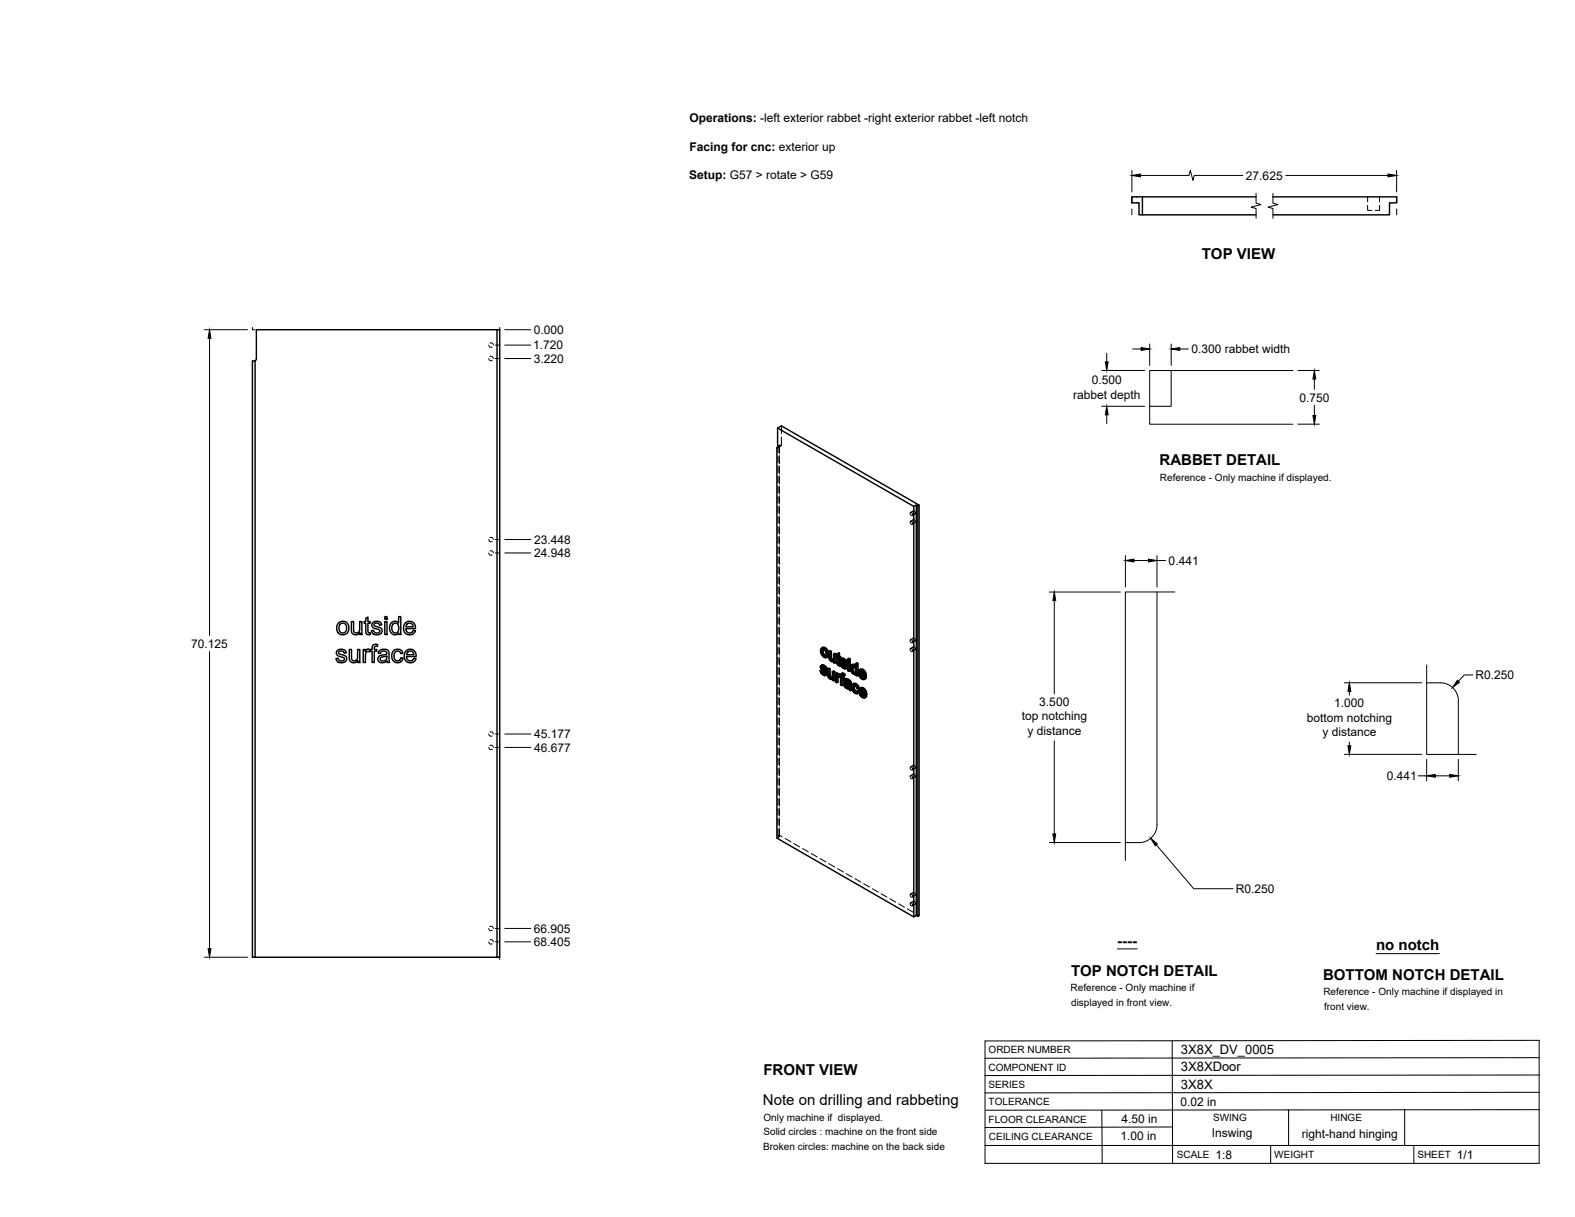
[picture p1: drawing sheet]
<svg xmlns="http://www.w3.org/2000/svg" width="559mm" height="432mm" viewBox="0 0 559 432" stroke-linecap="round" stroke-linejoin="round" font-family="sans-serif">
<!-- layer: Visible -->
<g fill="none" stroke="#000" stroke-width=".51">
<path d="M405.3 69.9v6.3M405.3 76.2h40.3M445.6 69.9h-44v2.1h2.5v4.2h1.2M451.7 69.9h43.8v2.1h-2.5v4.2h-41.3M176.3 117v222.6h-85.8v-211.6M91 127.3v-10.3h86.3v222.6h-1M91 127.3l-.5 .7-.9 .1v211.5h.9M275.6 159v138.4l48.6 27.9v-145.6M275.8 158.8l-.2 .2M275.9 151.9l1.3-.8 48.9 28.1v145.7l-.5 .2M275.9 151.9l48.3 27.8 .9-.5 .5 .3 .5-.3M275.9 151.9v6.7"/>
<path d="M275.9 158.6l-.2 .3M325.1 179.2v145.6l-.9 .5M325.6 179.5v145.6l-.5-.3M129.8 219.4l.7-.5v1.6h.8v.6h-.8v2.9l.3 .5h.5l.1 .6a1.14 1.14 0 0 1-1.3-.1 1.14 1.14 0 0 1-.3-1.2v-2.7h-.6v-.6h.6zM136.5 218.8h.8v.9h-.8zM119.7 230.8l.8-.4a1.71 1.71 0 0 1 2.4 1.2l-.8 .1a.93 .93 0 0 0-1-.9 .93 .93 0 0 0-.9 1.1l1 .4a1.53 1.53 0 0 1 1.8 1.8 2.03 2.03 0 0 1-2.1 1.1 2.03 2.03 0 0 1-1.7-1.5l.8-.1a1.08 1.08 0 0 0 1.1 1 1.08 1.08 0 0 0 1-1.1l-.4-.3a2.45 2.45 0 0 1-2.3-1.2zM120.2 220.9l.8-.4a2.33 2.33 0 0 1 2.8 2.8 2.33 2.33 0 0 1-3.7 1.3 2.95 2.95 0 0 1 .1-3.7zM120.6 221.5l.7-.4a1.73 1.73 0 0 1 1.7 1.8 1.73 1.73 0 0 1-1.7 1.7l-.3-.2a2.18 2.18 0 0 1-.4-2.9zM123.9 230.4h.8v2.6a1.14 1.14 0 0 0 1.2 1.5 1.14 1.14 0 0 0 1-1.6v-2.5h.8v4.7h-.7v-.7a1.64 1.64 0 0 1-2 .7 1.64 1.64 0 0 1-1.1-1.8zM124.7 220.5h.8v2.6a1.14 1.14 0 0 0 1.1 1.5 1.14 1.14 0 0 0 1-1.6v-2.5h.8v4.6h-.7v-.6a1.64 1.64 0 0 1-2 .7 1.64 1.64 0 0 1-1-1.8zM128.9 230.4h.7v.7a1.1 1.1 0 0 1 1.7-.5l.7-.2v-.4a1.33 1.33 0 0 1 .6-1.3 1.33 1.33 0 0 1 1.4 0l-.1 .6a.73 .73 0 0 0-1.1 .7v.4h.9v.7h-.9v4h-.8v-4h-.7v-.4l-.2 .6a.93 .93 0 0 0-1.1 0 .93 .93 0 0 0-.3 1l-.1 2.8h-.7zM132.2 221l.9-.5a1.7 1.7 0 0 1 2.3 1.2l-.7 .1a.96 .96 0 0 0-1-.8 .96 .96 0 0 0-.9 .9l.9 .5a1.5 1.5 0 0 1 1.8 1.9 2.03 2.03 0 0 1-2 1 2.03 2.03 0 0 1-1.7-1.5l.7-.2a1.08 1.08 0 0 0 1.2 1 1.08 1.08 0 0 0 1-1l-.4-.3a2.37 2.37 0 0 1-2.3-1.2z"/>
<path d="M134.5 231a2.1 2.1 0 0 1 3.5 .5l.3 3.6h-.8l-.2-.6a1.78 1.78 0 0 1-1.9 .7 1.78 1.78 0 0 1-1.4-1.6l.1-.2a1.76 1.76 0 0 1 1.7-1l.4-.1a.7 .7 0 0 0 1-.5 .7 .7 0 0 0-.8-.8 1.12 1.12 0 0 0-1.5 .9l-.7-.1zM135.1 233.3l2.1-.6a1.28 1.28 0 0 1-.7 1.7 1.28 1.28 0 0 1-1.6-.7zM136.5 220.5h.8v4.6h-.8zM138.8 221a1.73 1.73 0 0 1 2.6 .1v-2.3h.8v6.3h-.7v-.5l-.7 .5a2.21 2.21 0 0 1-2.3-.8 2.21 2.21 0 0 1-.2-2.4zM139.4 221.4l.4-.2a1.74 1.74 0 0 1 1.6 .9 1.74 1.74 0 0 1-.2 1.9 1.3 1.3 0 0 1-1.7 .4 1.3 1.3 0 0 1-.5-1.7zM139.6 231a1.96 1.96 0 0 1 3.3 .8l-.7 .1a1.29 1.29 0 0 0-1.7-.8 1.29 1.29 0 0 0-.7 1.8l.2 .8a1.17 1.17 0 0 0 1.2 .8 1.17 1.17 0 0 0 1-1.1l.8 .1-.3 .9a2.17 2.17 0 0 1-2.9 .4 2.17 2.17 0 0 1-.7-2.9zM143.8 221.1a2.14 2.14 0 0 1 2.5-.4 2.14 2.14 0 0 1 1.1 2.3h-3.4l.1 .7a1.3 1.3 0 0 0 1.3 .9 1.3 1.3 0 0 0 1.2-1l.8 .2-.3 .6a2.32 2.32 0 0 1-3.2 .3 2.32 2.32 0 0 1-.4-3.2zM144 231a2.15 2.15 0 0 1 2.6-.4 2.15 2.15 0 0 1 1.1 2.3h-3.5l.2 .7a1.29 1.29 0 0 0 1.2 .9 1.29 1.29 0 0 0 1.2-.9l.8 .1-.3 .6a2.32 2.32 0 0 1-3.2 .3 2.32 2.32 0 0 1-.4-3.2zM144.4 221.4l1.3-.3a1.23 1.23 0 0 1 .9 1.3h-2.6zM144.7 231.4l.6-.4 .8 .1 .6 .5 .1 .7h-2.5zM291 237.9l.7 1.4 .8 .4 .5-.1M291.2 236.2l.6-.3 .7 .2 .7 .6 .3 .8-.5 .3-.1-.6"/>
<path d="M291.6 231.2v-.4a.72 .72 0 0 1 .9-.4 .72 .72 0 0 1 .4 .8l.2 1.3-.3 .4-.5-.1M291.6 237.7l-.6 .2 .4 .2M291.6 238.7l.5 .4 .4-.3M291.7 237.3l1 1 .5-.3M291.8 237.9l-.4 .2 .1 .4 .6-.1M291.8 235.9l-.7 .4v.6l1.6 2.1M291.8 236.7l-.3 .3 .5-.2M291.8 232.2l.5 .6 .5-.3M291.9 238l.8 .9M292 236.7l.6 .7M292 236.3l.5 .4 .5-.2M292 230.9l-.4 .3v.5l.2 .5 .4-.3"/>
<path d="M292 236.8l1 1M292 236.8h-.5M292.1 235.9l-.8 .3M292.1 230.4l.1 1.4 .8 .8M292.1 237l-.4 .3-.2-.3M292.3 230.1l.9 .9 .5-.3M292.5 236.1l-.5 .2-.4-.1M292.5 236.7l.4 .5 .4-.2M292.7 239l-.2 .2-.4-.1M292.7 238.3l.3 .4 .5-.3M292.8 229.8l-.5 .3-.8-.2M292.9 237.7l.7 1.2-.1 .4-.6 .4"/>
<path d="M293 238.7l.1 .5 .5-.3M293.1 239.2l-.1 .4 .5-.3M293.2 231l.4 1.3 .4-.3M293.4 233.1a1.54 1.54 0 0 1-2.1-1.3v-1.7l.9-.5 .8 .4 .7 .7 .3 1.2-.1 1-.7 .4M293.6 232.3l-.2 .8 .5-.2M294.1 231.1l.4 .3 .5-.3M294.1 237.6v2.2l.5-.2M294.1 239.8l.2 .4 .4-.2M294.5 231.4v2.2l.5-.3M294.5 233.6l.2 .4 .5-.3M294.5 237.3l-.4 .3-.5-.2M294.7 234l.3 .3 .5-.2"/>
<path d="M295 234.3l.4 .1M295.3 238.3l.5 .3 .4-.3M295.4 234.4l.2-.1zM295.7 234.1l-.7-.5v-2.5l-.5-.2-.4 .2 .1 2.7 .8 .9h.8M295.7 232.1l.5 .2 .4-.2M295.8 238.6v3l.4-.3v-3l-.4-.2-.5 .2v1.9l-.3 .4 .2-.1M295.8 234.7v.4l.4 .2M295.8 234.7l-.2 .1M296.2 232.3v3l.4-.2v-3l-.4-.3-.5 .3v2.1M296.6 233l.3 .2 .2 2.6 .8 .5 .3-.2M296.9 232.4l-.3 .2 .3 .2v-.8l.9-.3v1.1l.5 .2v.4l-.5 .3v-.4M297.3 239.9l-.3 .2-.1 .5 .4-.2"/>
<path d="M297.3 239.3v-.4l-.4-.2-.5 .3v3l.5 .2M297.3 238.9l-.5 .3-.4-.2M297.4 240l-.1 2-.4 .2v-1.6M297.4 240l.5 .2M297.4 240l-.4 .1M297.4 232v1l.4-.2M297.4 233l.4 .3 .5-.3M297.4 239.5l.4 .3M297.6 239.1l-.8 .5v-.4M297.6 235.7l.2 .1M297.8 231.7l-.9 .3M297.8 239.8v.4"/>
<path d="M297.8 239.9l-.1 .4M297.8 235.8l.1 .5M297.9 239.2l.3 .3M297.9 239.2l-.8 .2M297.9 235.2l-.5 .3v-2.1l.4 .3v1.4l.3 .4M297.9 235.4l-.5 .1M298.1 235.5l.7 1.4 .8 .4 .5-.1M298.1 235.5l-.6 .1M298.1 235.5h.1M298.1 235.7l-.3 .1M298.4 233.8l.6-.3 .8 .3 .8 1.3-.5 .3-.1-.6M298.4 239.1l.8-.3 .6 .4-.1 .4-.4 .3 .1-.4"/>
<path d="M298.6 234.5l.4-.2 1.1 1.1M298.7 235.4l-.6 .1 .4 .2M298.7 236.3l.5 .4 .5-.2M298.8 234.9l1 1 .5-.3M298.9 235.5l-.4 .2 .1 .5 .6-.2M298.9 234.3l-.3 .4 .5-.3M298.9 233.5l-.7 .4v.6l1.6 2.1M298.9 238.8l-.6 .3-.1 .9-.4-.2 .4-.3M298.9 239.2l.5 .3 .4-.3M299 235.6l.8 .9M299.1 234.3l.6 .7M299.1 239.8l.5 .5v.4l-.4 .2v-.4"/>
<path d="M299.1 234l.6 .4 .4-.3M299.2 236.7l.5 .1M299.2 233.5l-.8 .3M299.3 234.6l-.5 .3-.2-.2M299.3 239.9l-.6-.3v.6l.4-.2M299.4 238.9l-.5 .3-.4-.1M299.6 233.7l-.5 .3-.4-.2M299.7 234.4l.3 .4 .4-.2M299.8 236.6l-.1 .2M299.8 235.9l.3 .4 .5-.2M300 235.4l.5 .5 .2 .8-.7 .6M300.1 236.3l.1 .5 .5-.3"/>
<path d="M300.2 236.8l-.1 .4 .5-.3M300.8 235l.4 .2 .5-.2M300.8 233.8l.4 .3 .5-.3M301.2 234.7l.5 .3v3l-.5 .2v-3M301.2 234.7l-.4 .3v3l.4 .2M301.2 234.1v.6l.5-.3v-.6l-.5-.2-.4 .2v.6l.4 .3M302.1 236l.6-.3 .9 .3M302.4 238.3l.5 .5 .4-.2M302.4 236.5l.6 .1 .6 1-.1 1.1-.6 .1M302.5 236.5l-.3 .8M302.6 237l-.4 .3v.5l.2 .5 .5-.3M302.7 236.5l.1 1.4 .7 .8"/>
<path d="M302.7 235.7l-.4 .2a2 2 0 0 0 1.2 3.4l.1-.1M302.8 236.1l.5 .4M303.3 235.8l-.5 .3-.5-.2M303.6 239.2v.4l.4 .2M303.6 239.2l-.2 .1M304 235.7v4.1l.4-.2v-4.2l-.4-.2-.4 .2v1.5l-.3-.4 .3-.2M304.4 235.4l-.4 .3-.4-.3M305.2 239.9l.6 .6 .4-.2M305.5 238.4l-.5 .2 1.5 .9-.5-1.1a.51 .51 0 0 0-.6-.3 .51 .51 0 0 0-.4 .5M305.5 238.1v.3l.8 .5M305.5 239.4l1 .9M305.7 239.7l-.5 .2-.2-.9 1.9 1.2"/>
<path d="M305.8 237.8l.8 .9 .4-.3M306.2 237.5l-.4 .3-.9-.1M306.6 238.7l.3 1.3 .5-.2M294.3 240.2l.3 .4 .5-.3M294.6 240.6h.4M295.3 240.4l-.7-.6-.1-2.5-.4-.2-.5 .3 .1 2.4 .7 1.1 .6 .2 .4-.2M295.4 240.9v.4l.4 .3M295.4 240.9l-.2 .1M297.8 240.2l.4 .2v2.6l.5 .2M298.7 240.2l.5 .3 .4-.2M299.1 240.9v2.1l-.4 .2v-2.6l.5 .3M299.7 241.1l1-.2 1.2 1 .3 2.9-.4 .2-.2-.4"/>
<path d="M299.9 242.9h.3a.75 .75 0 0 1 .8 .2 .75 .75 0 0 1 .1 .8l-.3 .1 .3-.1M300 243.5l.4 .4 .4-.3M300 242.8l-.2 .3M300.1 242.1l-.7 .6 .2 .9 .8 .7h.8l.1 .5 .5 .2M300.2 242.9l-.4 .2 .1 .3 .5-.1M300.3 242.9l.2 .5 .6 .4M300.3 241.6l-.4 .3a.8 .8 0 0 1 .9-.1 .8 .8 0 0 1 .4 .9l-1.2-.3M300.3 241.6h.1M300.4 243.9l.4 .1M300.4 242.1l-.7 .3M300.5 240.8l-1 .5-.1 .3 .5 .3M300.6 241.3l.6 .4 .4-.3"/>
<path d="M301.1 241l-.5 .3-.6-.2M301.2 242.4l-1.1-.3-.5 .3M301.2 241.7l.3 .4 .4-.2M301.5 242.1l.1 .4 .4-.2M301.6 242.5v2.1l.5-.3M302.5 242.8l.7-.4 .6 .2 .7 .7 .3 .9-.4 .2-.3-.9M302.6 244l.2 1 .5-.2M302.8 245l.6 .6 .4-.3M303.1 243.8l-.5 .2v-.2a.63 .63 0 0 1 .8-.6 .63 .63 0 0 1 .5 .8l.5 .4M303.1 243.2l.2 1.6 .7 .6M303.2 242.4l-.5 .3a2.09 2.09 0 0 0 .4 3.1l1 .3M303.4 242.9l.7 .6 .4-.2"/>
<path d="M303.8 242.6l-.4 .3-.7-.2M304 245.2l-.2 .4h-.4M304.7 245.4l-.6 .7 .6-.4M304.7 245.1l-.2-.1-.5 .2 .4 .3M305.4 246.5l.5 .6 .5-.3M305.6 244.9l-.4 .3 1.4 .8-.5-1.1a.51 .51 0 0 0-.6-.3 .51 .51 0 0 0-.3 .6M305.6 244.7v.2l.9 .5M305.7 245.9l.9 1M305.8 240.5l.4 .1M305.8 246.2l-.4 .3-.3-.9 2 1.1M305.9 244.3l.8 .9 .5-.2M305.9 247.1l.4 .1"/>
<path d="M306.3 244.1l-.4 .2-.9-.1M306.5 240.3l.4 .3 .5-.2M306.5 240.3l-.2 .2M306.6 246.8l.5 .4 .4-.3M306.6 246.8l-.2 .3M306.7 245.2l.4 1.4 .4-.3M306.8 240.1l-.3 .2M306.9 240l.5-.1v-.5l-.7-1.5-.9-.6-.9 .4-.4 1 .4 1.3 1.3 1.1h.4l.3-.5M307 246.7l-.4 .1M307 240.1l.3 .5-.7 .4M307.1 246.6l.4-.1v-.5l-.7-1.6-.9-.5-.9 .3-.3 1.2 .4 1.3 1.2 1h.4l.4-.5M307.1 246.7l.4 .4-.7 .5"/>
</g>
<!-- layer: Hidden -->
<g fill="none" stroke="#000" stroke-width=".35">
<path d="M485.2 72.8v1.8h1.5M485.2 69.9v1.7M489.5 72.8v1.8h-1.6M489.5 69.9v1.7M173.4 127.2l.4 .7h.8M173.4 122.4l.4 .7h.8M173.8 126.5l.9 .1 .3 .6M173.8 121.8l.7-.1 .5 .7M276 158.2l.5 .2M276 158.2v2.5M276.4 157.9v2.5M276.5 158.4l-.7 .4"/>
<path d="M276.5 158.4v2.6M277.1 158.2l-1.3 .7M277.2 155.1v2.9l-.2 .2-.6-.3-.4 .3M277.2 151.1v2.8M276 161.9v2.4M276 165.4v2.4M276 169v2.4M276 172.6v2.4M276 176.2v2.3M276 179.7v2.4M276.4 161.6v2.4M276.4 165.2v2.4"/>
<path d="M276.4 168.8v2.3M276.4 172.3v2.4M276.4 175.9v2.4M276.4 179.5v2.4M276.5 162.2v2.3M276.5 165.7v2.4M276.5 169.3v2.4M276.5 172.9v2.4M276.5 176.4v2.4M173.4 196.2l.4 .7h.8M173.4 191.4l.4 .7h.8M173.8 195.5h.7l.5 .7"/>
<path d="M173.8 190.8l.7-.1 .5 .7M276 183.3v2.4M276 186.9v2.4M276 190.5v2.3M276 194v2.4M276 197.6v2.4M276.4 183v2.4M276.4 186.6v2.4M276.4 190.2v2.4M276.4 193.8v2.4M276.4 197.3v2.4M276.5 180v2.4"/>
<path d="M276.5 183.6v2.4M276.5 187.2v2.3M276.5 190.7v2.4M276.5 194.3v2.4M276.5 197.9v2.4M322.9 181.9a.55 .55 0 0 1 .8 .3 .55 .55 0 0 1-.3 .7l-.4-.4zM323 185a.56 .56 0 0 1 .7 .3 .56 .56 0 0 1-.3 .7l-.5-.5zM324 181.3a.56 .56 0 0 1 .7 .3 .56 .56 0 0 1-.3 .7l-.5-.6zM324 184.4a.6 .6 0 0 1 .7 .3 .6 .6 0 0 1-.2 .8l-.5-.5zM324 184.4l-1 .6M324 181.3l-1 .5M324.7 185.5l-1 .6"/>
<path d="M324.7 182.4l-1 .5M276 201.2v2.4M276 204.7v2.4M276 208.3v2.4M276 211.9v2.4M276 215.5v2.3M276 219v2.4M276.4 200.9v2.4M276.4 204.5v2.4M276.4 208v2.4M276.4 211.6v2.4M276.4 215.2v2.4"/>
<path d="M276.4 218.8v2.3M276.5 201.4v2.4M276.5 205v2.4M276.5 208.6v2.4M276.5 212.2v2.3M276.5 215.8v2.3M276.5 219.3v2.4M276 222.6v2.4M276 226.2v2.4M276 229.7v2.4M276 233.3v2.4M276 236.9v2.4"/>
<path d="M276.4 222.3v2.4M276.4 225.9v2.4M276.4 229.5v2.4M276.4 233.1v2.3M276.4 236.6v2.4M276.5 222.9v2.4M276.5 226.5v2.3M276.5 230v2.4M276.5 233.6v2.4M276.5 237.2v2.4M291.4 237.7l.4 .9M291.5 236.4l-.5 .3"/>
<path d="M291.6 236.1l-.5 .2M291.6 230.7l-.5 .2M291.6 237.7l.3 .3M291.6 236.9l-.5 .2M291.7 235.9l-.2 .7 .7 1a1.13 1.13 0 0 1 .9 1.3h-.4l.4-.2M291.8 238.6l.9 .8h.6M291.8 238.6l-.5 .2M291.8 237.8v.1M291.9 237.3l-.5 .3M291.9 232l.9 .9 .9 .1M291.9 236.6l-.1 .1M291.9 232l-.4 .3"/>
<path d="M292 229.7l-.4 .8 .3 1.5M292.1 236.4l-.5 .2 .4-.2M292.2 230.2l-.1 .2M292.2 230.2l.9 .2 .4 .9v.9l-.5 .4M292.2 230.2l-.4 .2M292.5 236.5l-.5 .2a.33 .33 0 0 1 .2-.4 .33 .33 0 0 1 .4 .3l.5 .7 .4 .2M292.5 239.3l-.4 .2M292.6 237.4l.3 .3M292.8 230.2l-.5 .3M292.8 232.9l-.5 .3M292.9 236.9l-.5 .2M293 239l-.4 .2"/>
<path d="M293 238.4l-.5 .2M293.1 237.3l-.5 .3M293.1 239.5l-.5 .2M293.3 232.5l-.4 .3M293.3 230.8l-.4 .3M293.4 233.1l-.4 .3M293.6 231.8l-.5 .3M294.1 237.1l.2 2.9 .8 .7 .7-.1v.5l.4 .2M294.1 239.5l-.4 .2M294.3 239.9l-.5 .3M294.5 230.9v2.3l.3 .6 .7 .7 .7-.1v.4l.4 .3M294.5 233.2l-.4 .3"/>
<path d="M294.7 233.7l-.5 .2M295 234.1l-.5 .3M295.4 234.4l-.4 .3M295.8 238.1v1.9l-.5 .4M296 234.1l-.4 .3M296.1 234l-.5 .3 .3-.2M296.2 231.8v2l-.5 .3M296.2 234.4l-.4 .3M296.2 234.8l-.4 .3M296.9 238.7v3l.4 .3M297.1 232.3l-.2 .1M297.3 239.4l-.5 .2"/>
<path d="M297.4 231.8v.7l-.3-.2v.4l.3 .2v2.2l.3 .6 .6 .4-.2-.6M297.4 232.5l-.8 .5v-.4M297.4 232.9l-.5 .3M297.4 239.8l-.1 .1M297.5 235.3l-.5 .2M297.5 239.2l-.2 .1M297.5 239.7l-.4 .2M297.6 239.6l-.5 .3M297.6 235.6l-.4 .3M297.8 239.7l-.4 .3 .3-.4 .5 .4 .1-.3 .4 .4v2.6l.4 .3M297.8 233.2l-.4 .2M298 235.9l-.4 .3"/>
<path d="M298.3 233.4l-.5-.2v.5M298.3 239.6l-.5 .2M298.3 239.5h-.1M298.3 239.9l-.5 .3 .4-.2M298.3 239.7l-.5 .2M298.3 235.6l-.2 .1M298.3 236.1h-.1M298.5 235.3l.4 .9M298.6 234l-.4 .3M298.7 239.7l-.5 .3M298.7 233.7l-.5 .2M298.7 235.4l.3 .2"/>
<path d="M298.7 234.5l-.4 .2M298.7 239l-.4 .2M298.8 233.6l-.2 .7 .7 .9a1.19 1.19 0 0 1 .9 1.3h-.4l.4-.2M298.9 238.8l-.2 .9-.5-.2M298.9 236.2l.8 .7 .8 .1M298.9 236.2l-.5 .3M299 235.5h-.1M299 234.9l-.5 .3M299 234.2l-.1 .1M299.1 234.3a.33 .33 0 0 1 .2-.4 .33 .33 0 0 1 .4 .3l.5 .8 .4 .1M299.1 234l-.4 .3M299.2 234l-.5 .3"/>
<path d="M299.2 239.4l-.5 .2M299.5 239.5l-.5 .2M299.6 234.1l-.5 .3M299.7 236.9l-.5 .3M299.7 235l.3 .4M299.7 239.6l-.4-.2-.2 .4M300 234.5l-.4 .3M300.1 236.6l-.4 .2 .4-.2M300.1 236l-.4 .2M300.2 235l-.5 .2M300.2 237.1l-.5 .2M301.2 234.7v3l.5 .3"/>
<path d="M301.2 233.6v.6l.5 .2M301.2 237.7l-.4 .3M301.2 234.2l-.4 .2M302.2 236.8l-.5 .2M302.3 236l-.4 .3M302.3 237.7l-.4 .2M302.5 235.8l-.3 .7v.8a1.47 1.47 0 0 0 1.8 1.7v.3l.4 .3M302.7 238.5l-.4 .2M302.8 236.3l-.1 .2M302.8 236.3h.6l.6 1v1.1l-.5 .3M302.8 236.3l-.3 .2M302.9 236.3l-.5 .2"/>
<path d="M303.3 239l-.4 .2M303.3 236.3l-.4 .2M303.7 236.2l-.1 .1M303.8 236.9l-.4 .2M303.8 238.6l-.4 .3M304 235.2v1.5l-.4-.7M304 236.7l-.4 .2M304 237.9l-.4 .2M304 239.3l-.4 .3M304 239l-.4 .2 .3-.1M305 238.4l-.5 .3M305.3 237.4l-.3 .9 .3 1.5 1 .9 .8 .1"/>
<path d="M305.3 239.8l-.4 .2M305.4 238.8l-.4 .2M305.5 239.4l-.1-.6 2 1.1M305.7 237.9l-.2 .2M305.7 237.9l.8 .3 .4 1-.6-.3M305.7 237.9l-.5 .2M306.2 237.9l-.4 .3M306.7 238.5l-.4 .3M306.9 239.2l-.4 .3M322.9 230.1a.55 .55 0 0 1 .8 .3 .55 .55 0 0 1-.3 .8l-.4-.5zM322.9 227a.58 .58 0 0 1 .8 .3 .58 .58 0 0 1-.3 .8l-.4-.5zM324 226.4a.56 .56 0 0 1 .7 .3 .56 .56 0 0 1-.3 .8l-.5-.7z"/>
<path d="M324 229.5a.6 .6 0 0 1 .7 .4 .6 .6 0 0 1-.2 .7l-.5-.4zM324 229.5l-1 .6M324 226.4l-1 .5M324.7 230.6l-1 .6M324.7 227.5l-1 .5M173.8 259.7l.9 .1 .3 .6M276 240.5v2.3M276 244v2.4M276 247.6v2.4M276 251.2v2.4M276 254.8v2.3M276 258.3v2.4"/>
<path d="M276.4 240.2v2.4M276.4 243.8v2.4M276.4 247.4v2.3M276.4 250.9v2.4M276.4 254.5v2.4M276.4 258.1v2.4M276.5 240.7v2.4M276.5 244.3v2.4M276.5 247.9v2.4M276.5 251.5v2.4M276.5 255v2.4M276.5 258.6v2.4"/>
<path d="M294.6 240.3l-.5 .3M295 240.7l-.5 .2M295.4 240.4l-.2 .1M295.6 240.3l-.5 .3M295.7 240.2l-.4 .3M295.8 240.6l-.4 .3 .3-.1M295.8 241.1l-.4 .2M296.9 241.7l-.5 .3M298.7 242.7l-.5 .3M298.7 240.1l-.5 .3M299.1 240.4l-.4 .2M299.6 240.7l-.5-.3v.5"/>
<path d="M299.8 242.6l-.4 .3M299.9 241.3l-.5 .3M299.9 242.3l-.5 .2M300 242.1l-.2 .7 .2 .6 .8 .7h.9l.1 .4M300 243.4l-.4 .2M300.1 240.9l-.5 .3M300.1 240.9l-.2 .4 .4 .3a.81 .81 0 0 1 1-.1 .81 .81 0 0 1 .3 .9h-.4M300.3 242.9l.2-.3a.78 .78 0 0 1 .9 .2 .78 .78 0 0 1 .1 .9l-.4 .1M300.3 242.9h-.1M300.5 242.6l-.5 .3 .4-.2M300.5 241.3l-.4 .3M300.7 244l-.5 .2"/>
<path d="M301 241.4l-.5 .3M301.2 244.2l-.5 .2M301.3 243.8l-.2 .1M301.4 243.7l-.4 .3M301.5 241.9l-.4 .2M301.6 243.6l-.5 .2M301.6 242.9l-.4 .3M301.6 242.5l-.4 .3M301.6 242.4l-.4 .3M301.7 244.1l-.5 .2M301.8 244.5l.4 .3M301.8 244.5l-.5 .3"/>
<path d="M302.6 243.5l-.4 .3M302.8 242.7l-.5 .3M303 242.5l-.4 .7 .2 1.3 .6 1 1.1 .4M303 244.9l-.5 .2M303.1 243.2a.77 .77 0 0 1 1-.1 .77 .77 0 0 1 .3 .9l.4 .2M303.3 243l-.5 .3M303.8 245.8l-.4 .2M303.8 243.1l-.4 .2M304 245.4h.2M304.2 243.4l-.4 .3M304.2 245.4l-.4 .3M304.4 244l-.4 .3"/>
<path d="M304.5 245l-.3 .4M304.7 245.1l.2 .2-.2 .4M304.9 245.3l-.2 .1M305.1 245l-.4 .2M305.5 244l-.4 1 .4 1.3 1 1 .7 .1M305.5 246.3l-.5 .3M305.6 245.3l-.5 .3M305.7 245.9l-.1-.6 1.9 1.2M305.8 244.4l-.2 .3M305.8 244.4l.8 .3 .5 1.1-.6-.4M305.8 244.4l-.4 .3M306.3 244.5l-.4 .3"/>
<path d="M306.4 247.2l-.5 .3M306.5 240.3h.1M306.6 246.9h.2M306.6 240.3l-.3 .2M306.7 240.3l-.9 .6M306.8 246.9l-.4 .2M306.9 245.1l-.5 .3M306.9 240l-.1 .1M307 240.9l-.5 .2M307 240.1l-.4 .2M307 246.6v.1M307.1 245.8l-.5 .2"/>
<path d="M307.1 247.4l-.4 .3M307.1 246.7l-.3 .2M173.4 265.2l.4 .7h.8M173.4 260.4l.4 .7h.8M173.8 264.5h.9l.3 .7M276 261.9v2.4M276 265.5v2.3M276 269v2.4M276 272.6v2.4M276 276.2v2.4M276 279.8v2.3M276.4 261.6v2.4"/>
<path d="M276.4 265.2v2.4M276.4 268.8v2.4M276.4 272.4v2.3M276.4 275.9v2.4M276.4 279.5v2.4M276.5 262.2v2.4M276.5 265.7v2.4M276.5 269.3v2.4M276.5 272.9v2.4M276.5 276.5v2.3M322.9 275.3a.55 .55 0 0 1 .8 .3 .55 .55 0 0 1-.3 .7l-.4-.4zM323 272.1a.59 .59 0 0 1 .7 .4 .59 .59 0 0 1-.3 .7l-.4-.4z"/>
<path d="M324 271.5a.56 .56 0 0 1 .7 .4 .56 .56 0 0 1-.3 .7l-.5-.7zM324 274.6a.6 .6 0 0 1 .7 .4 .6 .6 0 0 1-.2 .7l-.5-.4zM324 274.6l-1 .6M324 271.5l-1 .6M324.7 275.7l-1 .6M324.7 272.6l-1 .6M276 283.3v2.4M276 286.9v2.4M276 290.5v2.4M276 294v2.5M276.4 293.8v2.5l1.1 .6M276.4 296.3l-.4 .2 .5 .4-.9 .5"/>
<path d="M276.4 283.1v2.4M276.4 286.6v2.4M276.4 290.2v2.4M276.5 280v2.4M276.5 283.6v2.4M276.5 287.2v2.4M276.5 290.8v2.3M276.5 294.3v2.6M278.6 297.5l2 1.2M281.6 299.3l2.1 1.2M284.8 301.1l2 1.2M287.8 302.9l2.1 1.1"/>
<path d="M290.9 304.6l2.1 1.2M294 306.4l2.1 1.2M297.1 308.2l2.1 1.2M300.2 310l2.1 1.2M303.3 311.8l2.1 1.1M306.4 313.5l2.1 1.2M309.5 315.3l2.1 1.2M312.6 317.1l2.1 1.2M315.7 318.9l2.1 1.2M323 317.2a.6 .6 0 0 1 .7 .4 .6 .6 0 0 1-.3 .7l-.4-.4zM324 316.7a.56 .56 0 0 1 .7 .3 .56 .56 0 0 1-.3 .7l-.5-.6zM324 319.8a.56 .56 0 0 1 .7 .3 .56 .56 0 0 1-.3 .7l-.5-.6z"/>
<path d="M324 319.7l-1 .6M324 316.6l-1 .6M324.7 317.7l-1 .6M173.4 334.2l.4 .7h.8M173.4 329.4l.4 .7h.8M173.8 333.5h.7l.5 .7M173.8 328.7h.7l.5 .7M318.8 320.7l2.1 1.2M321.9 322.5l2.1 1.2M322.9 320.4a.58 .58 0 0 1 .8 .3 .58 .58 0 0 1-.3 .7l-.4-.4zM324.7 320.8l-1 .6M325 324.3l1.1 .6"/>
</g>
<!-- layer: Reference -->
<g fill="none" stroke="#000" stroke-width=".35">
<path d="M401.6 69.9v2.1M401.6 74.1v2.1M495.5 69.9v2.1M495.5 74.1v2.1M89.6 116.2v.8h.8M177.3 116.2v.8h-.8M175.7 122.4h1.6M175.7 127.2h1.6M415.5 131.5v12.7h-7.6M458.7 131.5h-50.8v19h50.8M175.7 191.4h1.6M175.7 196.2h1.6"/>
<path d="M410.5 210v82.6a6.4 6.4 0 0 1-6.4 6.4h-4.8M416.9 210h-17.6v95.3M506.2 235.9v31.8h17.6M506.2 242.3a13 13 0 0 1 7.8 .7 6.3 6.3 0 0 1 3.4 5.6v19.1M175.7 260.4h1.6M175.7 265.2h1.6M89.6 338.9v.7h.8M175.7 334.2h1.6M175.7 329.4h1.6M176.5 339.6h.8v.8"/>
</g>
<!-- layer: Hidden Narrow -->
<g fill="none" stroke="#000" stroke-width=".35">
<path d="M276.8 158.1l-.5 .3M277.2 157.9l-1.3 .7M292.5 237.9l-.4 .3M294.1 239l-.5 .2M294.5 232.7l-.4 .3M295.8 239.7l-.5 .2M296.2 233.4l-.5 .3M297.4 234.7l-.5 .2M298.7 239.4l-.5 .3M299.1 239.7h.1M299.7 235.6l-.5 .2M300.9 242.7l-.4 .3"/>
<path d="M301.6 243.1l-.4 .3"/>
</g>
<!-- layer: Visible Narrow -->
<path d="M292.5 237.4l-.4 .2M294.5 239l-.4 .3M295 232.8l-.5 .2M297.8 234.9l-.4 .3M299.1 239.7l-.4 .3M299.7 235l-.5 .2M300.8 242.3l-.4 .2M302.1 242.8l-.5 .2M302.1 243.4l-.5 .3" fill="none" stroke="#000" stroke-width=".35"/>
<!-- layer: Titleblock -->
<g fill="none" stroke="#000" stroke-width=".36">
<path d="M349.5 369.3l196.6-.2v43.7h-196.6zM415.9 369.3l.1 43.5M546.1 375.3l-196.6 .2M390.9 393.9l.2 18.9M416 399.9l-66.5 .2M457.2 393.7v12.7M498.4 393.6v12.7M546.1 393.7l-196.3 .2M546.1 387.6l-196.6 .2M546.1 381.4l-196.6 .2M349.5 406.4h196.6M450.8 406.4v6.4"/>
<path d="M501.6 406.4v6.4"/>
</g>
<!-- layer: FD_Dimensions -->
<g fill="none" stroke="#000" stroke-width=".35">
<path d="M401.6 60.5v7.6M404.6 62.3h17.2l.5-1.8 .9 3.5 .5-1.7h17.2M456.2 62.3h36.3M495.5 60.5v7.6M72.6 117h15.2M179.1 117h9.2M74.3 120v105.5M179.1 122.4h9.2M179.1 127.2h9.2M390.9 131.4h15.2M392.7 125.3v3.1M401.8 123.8h3.1"/>
<path d="M407.9 122v7.7M415.5 122v7.7M418.6 123.8h3M460.5 131.4h7.6M466.3 134.5v3.7M390.9 144.1h15.2M392.7 147.2v3M460.5 150.5h7.6M466.3 143.8v3.6M179.1 191.4h9.2M179.1 196.2h9.2M399.3 197.1v11.2"/>
<path d="M402.3 198.9h5.1M410.5 197.1v11.2M410.5 198.9h3M372.3 210.1h25.2M374.1 213.1v33.1M74.3 231.1v105.5M522.6 239.5h-3.1l-2.1 2.2M477 242.3h27.4M478.7 245.3v1.3M179.1 260.4h9.2M179.1 265.2h9.2M374.1 262.8v33.1"/>
<path d="M477 267.7h27.4M478.7 263.3v1.3M503.1 275.3h3.1M506.2 269.4v7.7M509.2 275.3h5.1M517.4 269.4v7.7M372.3 298.9h25.2M410.3 299.7l13.2 15.6h14M72.6 339.6h15.2M179.1 329.4h9.2M179.1 334.2h9.2"/>
</g>
<g fill="#000" stroke="#000" stroke-width=".35">
<path d="M401.6 62.3l3-.6v1.1zM492.5 61.7l3 .6-3 .5zM74.3 117l.5 3h-1zM392.2 128.4h1l-.5 3zM404.9 123.3l3 .5-3 .5zM415.5 123.8l3.1-.5v1zM466.3 131.4l.5 3.1h-1zM392.7 144.1l.5 3.1h-1zM465.8 147.4h1l-.5 3.1zM399.3 198.9l3-.5v1zM407.4 198.4l3.1 .5-3.1 .5zM374.1 210.1l.5 3h-1.1z"/>
<path d="M478.7 242.3l.6 3h-1.1zM517.1 241.4l.7 .7-2.4 1.8zM478.2 264.6h1.1l-.6 3.1zM506.2 275.3l3-.5v1zM514.3 274.8l3.1 .5-3.1 .5zM373.5 295.9h1.1l-.5 3zM408.3 297.4l2.3 2-.7 .7zM73.8 336.6h1l-.5 3z"/>
</g>
<!-- layer: Break Lines -->
<path d="M445.6 68.6v3.5l1.8 .5-3.5 .9 1.7 .5v3.5M451.6 68.6v3.5l1.8 .5-3.5 .9 1.7 .5v3.5" fill="none" stroke="#000" stroke-width=".35"/>
<!-- layer: Notes -->
<path d="M396.4 336.7h7.1M488.2 338.3h22.5" fill="none" stroke="#000" stroke-width=".35"/>
<g font-size="5.3">
<text x="426.4" y="92.1">TOP VIEW</text>
<text x="411.4" y="165.1">RABBET DETAIL</text>
<text x="396.4" y="335.5">----</text>
<text x="488.2" y="337.2">no notch</text>
<text x="380" y="346.1">TOP NOTCH DETAIL</text>
<text x="469.4" y="347.5">BOTTOM NOTCH DETAIL</text>
<text x="270.9" y="381.4">FRONT VIEW</text>
<text x="270.7" y="392.2">Note on drilling and rabbeting</text>
</g>
<g font-size="4.6">
<text x="419" y="373.8">3X8X_DV_0005</text>
<text x="419" y="380.1">3X8XDoor</text>
<text x="419" y="386.2">3X8X</text>
</g>
<g font-size="4.3">
<text x="244.6" y="43.2">Operations: -left exterior rabbet -right exterior rabbet -left notch</text>
<text x="244.6" y="53.4">Facing for cnc: exterior up</text>
<text x="244.5" y="63.6">Setup: G57 &gt; rotate &gt; G59</text>
<text x="442.1" y="63.7">27.625</text>
<text x="189.4" y="118.5">0.000</text>
<text x="189.1" y="124">1.720</text>
<text x="422.7" y="125.3">0.300 rabbet width</text>
<text x="189.4" y="128.7">3.220</text>
<text x="387.3" y="136.4">0.500</text>
<text x="380.7" y="141.5">rabbet depth</text>
<text x="461" y="142.5">0.750</text>
<text x="189.5" y="192.9">23.448</text>
<text x="189.5" y="197.7">24.948</text>
<text x="414.6" y="200.4">0.441</text>
<text x="67.8" y="229.8">70.125</text>
<text x="523.5" y="241">R0.250</text>
<text x="368.7" y="250.5">3.500</text>
<text x="473.3" y="251">1.000</text>
<text x="362.6" y="255.6">top notching</text>
<text x="463.6" y="256">bottom notching</text>
<text x="189.5" y="261.9">45.177</text>
<text x="364.5" y="260.7">y distance</text>
<text x="469.2" y="261.1">y distance</text>
<text x="189.5" y="266.7">46.677</text>
<text x="492" y="276.8">0.441</text>
<text x="438.4" y="316.8">R0.250</text>
<text x="189.4" y="330.9">66.905</text>
<text x="189.4" y="335.7">68.405</text>
<text x="418.8" y="392.4">0.02 in</text>
<text x="397.9" y="398.3">4.50 in</text>
<text x="397.5" y="404.3">1.00 in</text>
<text x="430" y="403.6">Inswing</text>
<text x="461.8" y="403.8">right-hand hinging</text>
<text x="431.3" y="411.1">1:8</text>
<text x="516.9" y="411.1">1/1</text>
</g>
<g font-size="3.5">
<text x="411.5" y="170.7">Reference - Only machine if displayed.</text>
<text x="379.9" y="351.7">Reference - Only machine if</text>
<text x="469.5" y="353.1">Reference - Only machine if displayed in</text>
<text x="380" y="356.8">displayed in front view.</text>
<text x="469.8" y="358.2">front view.</text>
<text x="350.8" y="373.6">ORDER NUMBER</text>
<text x="350.8" y="379.9">COMPONENT ID</text>
<text x="350.8" y="386.1">SERIES</text>
<text x="350.8" y="392.2">TOLERANCE</text>
<text x="270.9" y="397.7">Only machine if displayed.</text>
<text x="350.8" y="398.4">FLOOR CLEARANCE</text>
<text x="430.4" y="397.8">SWING</text>
<text x="472" y="397.7">HINGE</text>
<text x="270.8" y="407.9">Broken circles: machine on the back side</text>
<text x="270.9" y="402.8">Solid circles : machine on the front side</text>
<text x="350.8" y="404.4">CEILING CLEARANCE</text>
<text x="417.5" y="410.9">SCALE</text>
<text x="452.1" y="410.9">WEIGHT</text>
<text x="502.9" y="410.9">SHEET</text>
</g>
</svg>
